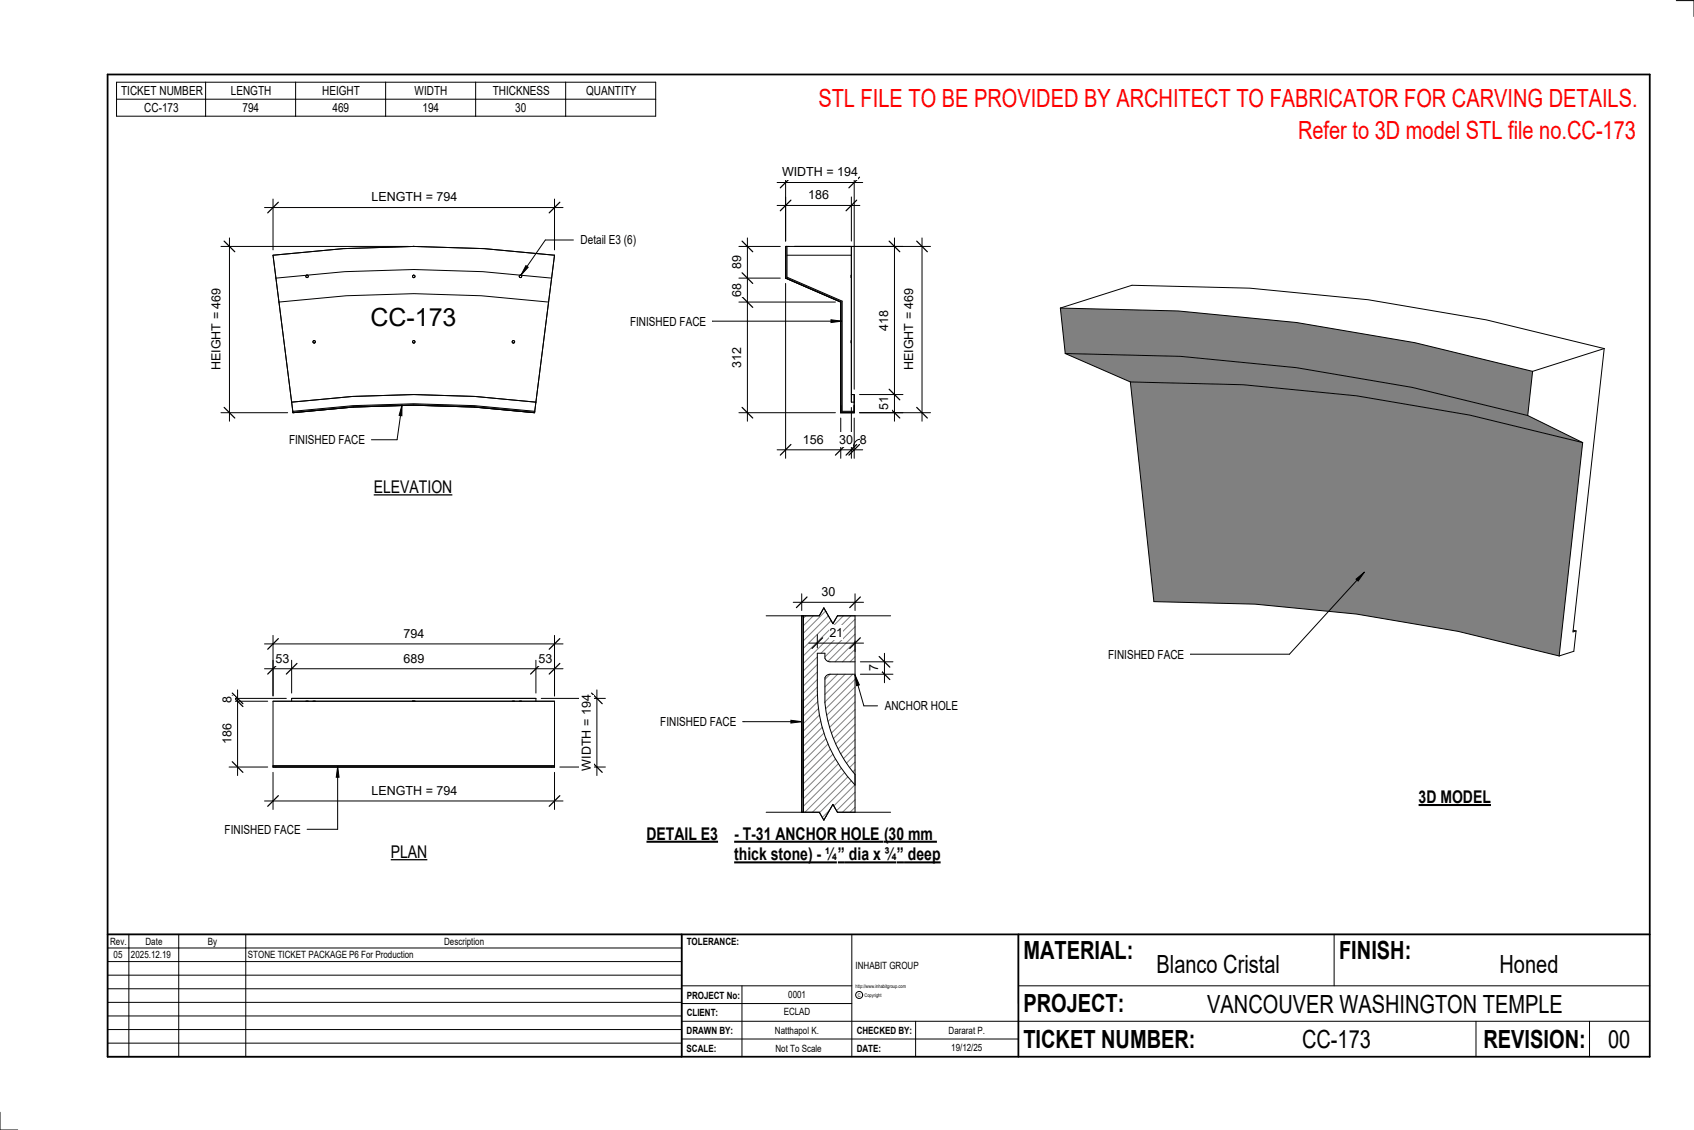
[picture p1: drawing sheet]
<svg xmlns="http://www.w3.org/2000/svg" width="914mm" height="610mm" viewBox="0 0 914 610" stroke-linecap="round" stroke-linejoin="round" font-family="sans-serif">
<g fill="#808080">
<path d="M610 206a866 866 0 0 1 244 33l-12 115a785 785 0 0 0-219-29z"/>
<path d="M575 191a886 886 0 0 1 250 33l29 15a875 875 0 0 0-244-33z"/>
<path d="M572 166a904 904 0 0 1 255 34l-2 24-33-8a841 841 0 0 0-217-25z"/>
</g>
<g fill="none" stroke="#000" stroke-width=".54">
<path d="M572 166a904 904 0 0 1 255 34M572 166l39-12a904 904 0 0 1 255 34M572 166l3 25M575 191l35 15M575 191a886 886 0 0 1 250 33M866 188l-39 12M866 188l-17 153 2-1M610 206l13 119a777 777 0 0 1 219 29M610 206a866 866 0 0 1 244 33M827 200l-2 24M825 224l29 15M854 239l-12 115"/>
<path d="M849 340h2M851 340l-1 11-8 3"/>
</g>
<path d="M424 133h1v17l30 12v60h6v1h-7v-60l-30-13z" fill="#7c7c7c"/>
<g fill="none" stroke="#000" stroke-width=".54">
<path d="M424 133v5zM425 138h35M425 133v17l30 12v60h6M460 133v5zM460 133h-36v17M460 138v79M424 150l30 13M424 145v5zM460 148v2zM454 163v60M460 184v1M454 219v4z"/>
<path d="M460 217h1M461 213h-1v4M461 213v4zM461 219v4zM461 217v6M454 223h7"/>
</g>
<path d="M158 222a526 526 0 0 1 131 0v1a526 526 0 0 0-131 0z" fill="#7c7c7c"/>
<g fill="none" stroke="#000" stroke-width=".54">
<path d="M223 133h.1M149 150a599 599 0 0 1 149 0l-2 13a586 586 0 0 0-145 0zM157 217a531 531 0 0 1 132 0v6M158 223l-11-85a611 611 0 0 1 152 0l-10 85M158 223a526 526 0 0 1 131 0M289 222a526 526 0 0 0-131 0v1"/>
<circle cx="166" cy="149" r=".7"/>
<circle cx="223" cy="149" r=".7"/>
<circle cx="281" cy="149" r=".7"/>
<circle cx="170" cy="184" r=".7"/>
<circle cx="223" cy="184" r=".7"/>
<circle cx="277" cy="184" r=".7"/>
</g>
<path d="M147 413h152v1h-152z" fill="#7c7c7c"/>
<g fill="none" stroke="#000" stroke-width=".54">
<path d="M147 378h152M147 378v36M147 378h10M157 378h66M157 377h132M157 377v1M165 378h1zM169 378h1zM223 378h1M224 378h65M276 378h2zM280 378h2z"/>
<path d="M289 378h10M289 377v1M299 378v36M147 414h152M147 413h152M149 414h149"/>
</g>
<path d="M434 332v106h8l3 4 5-8 2 4h10v-14a73 73 0 0 1-21-51v-21h4v3l2 2h15v-25h-10l-2 4-5-8-3 4zM446 364v1a67 67 0 0 0 4 33 69 69 0 0 0 12 20v-54h-14z" fill="#fff"/>
<path d="M433 332h1v106h-1z" fill="#7c7c7c"/>
<g fill="none" stroke="#808080" stroke-width=".54">
<path d="M435 332l-1 1M439 332l-5 6M446 330l-12 12M447 332l-13 14M449 335l-15 15M455 332l-21 22M459 332l-25 26M462 334l-19 18M462 338l-17 16M441 354l-7 8M441 358l-7 8M462 342l-15 15"/>
<path d="M462 346l-11 11M462 350l-7 7M462 354l-3 3M441 363l-7 7M441 367l-7 7M441 371l-7 7M441 375l-7 7M441 379l-7 7M448 364l-3 3M452 364l-7 7M456 364l-11 11M460 364l-15 15"/>
<path d="M462 367l-16 15M462 371l-16 15M462 375l-15 14M462 379l-14 13M442 382l-8 8M442 386l-8 8M443 389l-9 9M444 392l-10 10M445 395l-11 12M446 398l-12 13M462 383l-13 12M462 387l-12 11"/>
<path d="M462 391l-11 10M462 395l-10 9M462 399l-8 8M447 401l-13 14M448 404l-14 15M450 407l-16 16M451 409l-17 18M453 412l-19 19M454 414l-20 21M456 417l-22 21M458 419l-19 19M462 403l-7 6"/>
<path d="M462 407l-5 5M462 411l-3 3M462 415l-2 1M448 437l-4 4M460 421l-18 17M461 423l-11 12M462 427l-10 10M462 431l-7 7M462 435l-3 3"/>
</g>
<path d="M399 133h22M403 128v99M399 150h22M399 163h52M399 223h52M433 332h9l3-4 5 8 2-4h10v106h-10l-2-4-5 8-3-4h-9zM434 332v106M462 357h-15l-2-2v-3h-4a112 112 0 0 0 4 45 73 73 0 0 0 17 27M462 364h-14l-2 1a67 67 0 0 0 5 37 69 69 0 0 0 11 16" fill="none" stroke="#000" stroke-width=".54"/>
<path d="M401 130l5 6M401 147l5 6M401 160l5 6M401 220l5 6" fill="none" stroke="#000" stroke-width=".67"/>
<g fill="#fff">
<path d="M394 187h8v11h-8z"/>
<path d="M394 153h8v7h-8z"/>
<path d="M394 138h8v7h-8z"/>
</g>
<path d="M429 133h58M483 128v99M464 213h23M464 223h23" fill="none" stroke="#000" stroke-width=".54"/>
<path d="M480 130l6 6M480 210l6 6M480 220l6 6" fill="none" stroke="#000" stroke-width=".67"/>
<g fill="#fff">
<path d="M473 214h8v7h-8z"/>
<path d="M473 167h8v11h-8z"/>
</g>
<path d="M429 133h73M498 128v99M464 223h38" fill="none" stroke="#000" stroke-width=".54"/>
<path d="M495 130l6 6M495 220l6 6" fill="none" stroke="#000" stroke-width=".67"/>
<path d="M487 156h7v44h-7z" fill="#fff"/>
<path d="M419 111h45M424 106v24M460 106v24" fill="none" stroke="#000" stroke-width=".54"/>
<path d="M427 108l-6 6M462 108l-5 6" fill="none" stroke="#000" stroke-width=".67"/>
<path d="M436 101h11v8h-11z" fill="#fff"/>
<path d="M424 153v94M460 220v27M454 226v21M461 226v21M464 237l-2 1-1 2-1 3M419 243h47" fill="none" stroke="#000" stroke-width=".54"/>
<path d="M427 240l-6 6M457 240l-6 6M462 240l-5 6M464 240l-6 6" fill="none" stroke="#000" stroke-width=".67"/>
<g fill="#fff">
<path d="M464 233h4v8h-4z"/>
<path d="M453 233h7v8h-7z"/>
<path d="M433 233h11v8h-11z"/>
</g>
<path d="M419 98h47M424 94v36M461 94v116" fill="none" stroke="#000" stroke-width=".54"/>
<path d="M427 96l-6 5M464 96l-6 5" fill="none" stroke="#000" stroke-width=".67"/>
<path d="M422 89h41v8h-41z" fill="#fff"/>
<path d="M143 112h161M147 107v28M299 107v28" fill="none" stroke="#000" stroke-width=".54"/>
<path d="M150 109l-5 6M302 109l-6 6" fill="none" stroke="#000" stroke-width=".67"/>
<path d="M201 103h45v7h-45z" fill="#fff"/>
<path d="M119 133h101M124 128v99M119 223h36" fill="none" stroke="#000" stroke-width=".54"/>
<path d="M121 130l6 6M121 220l6 6" fill="none" stroke="#000" stroke-width=".67"/>
<path d="M113 156h8v44h-8z" fill="#fff"/>
<path d="M284 143l1 1-4 4z" fill="#000"/>
<path d="M310 129h-16l-13 19M284 143l1 1-4 4z" fill="none" stroke="#000" stroke-width=".54"/>
<g fill="#fff">
<path d="M313 126h30v7h-30z"/>
<path d="M200 164h47v15h-47z"/>
</g>
<path d="M147 356v19M157 356v18M289 356v18M299 356v19M143 361h161" fill="none" stroke="#000" stroke-width=".54"/>
<path d="M150 358l-5 6M160 358l-5 6M292 358l-6 6M302 358l-6 6" fill="none" stroke="#000" stroke-width=".67"/>
<g fill="#fff">
<path d="M149 351h7v8h-7z"/>
<path d="M218 351h11v8h-11z"/>
<path d="M291 351h7v8h-7z"/>
</g>
<path d="M143 347h161M147 343v32M299 343v32" fill="none" stroke="#000" stroke-width=".54"/>
<path d="M150 345l-5 5M302 345l-6 5" fill="none" stroke="#000" stroke-width=".67"/>
<path d="M218 338h11v8h-11z" fill="#fff"/>
<path d="M124 378h21M124 377h31M128 372v46M124 414h21" fill="none" stroke="#000" stroke-width=".54"/>
<path d="M125 375l6 6M125 374l6 6M125 411l6 6" fill="none" stroke="#000" stroke-width=".67"/>
<g fill="#fff">
<path d="M119 376h7v3h-7z"/>
<path d="M119 391h7v11h-7z"/>
</g>
<path d="M147 417v20M299 417v20M143 432h161" fill="none" stroke="#000" stroke-width=".54"/>
<path d="M150 429l-5 6M302 429l-6 6" fill="none" stroke="#000" stroke-width=".67"/>
<path d="M201 423h45v7h-45z" fill="#fff"/>
<path d="M292 377h35M322 372v46M302 414h25" fill="none" stroke="#000" stroke-width=".54"/>
<path d="M319 374l6 6M319 411l6 6" fill="none" stroke="#000" stroke-width=".67"/>
<path d="M313 375h7v41h-7z" fill="#fff"/>
<path d="M414 332h28l3-4 5 8 2-4h29M401 389h32M427 389h6l-6 1zM414 438h28l3 4 5-8 2 4h29" fill="none" stroke="#000" stroke-width=".54"/>
<path d="M427 389h6l-6 1z" fill="#000"/>
<g fill="#fff">
<path d="M356 386h41v7h-41z"/>
<path d="M349 444h39v11h-39z"/>
</g>
<path d="M349 454h39" fill="none" stroke="#000" stroke-width="1.1" stroke-linecap="butt"/>
<g fill="#fff">
<path d="M396 444h81v11h-81z"/>
<path d="M477 444h29v11h-29z"/>
<path d="M396 455h56v11h-56z"/>
<path d="M452 455h4v11h-4z"/>
<path d="M456 455h28v11h-28z"/>
<path d="M484 455h4v11h-4z"/>
<path d="M488 455h20v11h-20z"/>
</g>
<path d="M396 454h81M477 454h29M396 465h56M452 465h32M484 465h24" fill="none" stroke="#000" stroke-width="1.1" stroke-linecap="butt"/>
<path d="M464 357h18M477 352v16M464 364h18" fill="none" stroke="#000" stroke-width=".54"/>
<path d="M475 354l5 6M475 361l5 6" fill="none" stroke="#000" stroke-width=".67"/>
<path d="M468 359h8v3h-8z" fill="#fff"/>
<path d="M437 347h29M441 342v8M462 346v6" fill="none" stroke="#000" stroke-width=".54"/>
<path d="M444 344l-6 6M464 344l-5 6" fill="none" stroke="#000" stroke-width=".67"/>
<path d="M448 338h7v7h-7z" fill="#fff"/>
<path d="M462 364l2 5-2 1z" fill="#000"/>
<path d="M462 364l2 5-2 1zM462 364l4 17h8" fill="none" stroke="#000" stroke-width=".54"/>
<path d="M478 377h39v8h-39z" fill="#fff"/>
<path d="M428 325h38M433 320v9M462 320v9" fill="none" stroke="#000" stroke-width=".54"/>
<path d="M436 322l-6 6M464 322l-5 6" fill="none" stroke="#000" stroke-width=".67"/>
<path d="M443 316h8v7h-8z" fill="#fff"/>
<g fill="none" stroke="#000" stroke-width=".54">
<path d="M905 0h9v9M460 504v66M720 504v28M891 504h-341v37M368 532h92M401 532v38M550 532h341M368 551h523M368 541h92M494 551v19M797 551v19M858 551v19"/>
<path d="M368 561h182M0 600v10h10"/>
<circle cx="464" cy="537" r="1.9"/>
</g>
<path d="M58 40h833v530h-833zM58 504h833M368 504v66M550 504v66" fill="none" stroke="#000" stroke-width=".96"/>
<g fill="#fff">
<path d="M652 534h192v15h-192z"/>
<path d="M513 562h17v6h-17z"/>
<path d="M425 533h10v6h-10z"/>
<path d="M423 543h15v6h-15z"/>
<path d="M418 553h24v6h-24z"/>
<path d="M624 513h68v15h-68z"/>
<path d="M809 513h33v15h-33z"/>
<path d="M512 553h20v6h-20z"/>
<path d="M703 553h37v15h-37z"/>
<path d="M442 45h443v16h-443z"/>
<path d="M868 553h12v15h-12z"/>
<path d="M61 512h5v6h-5z"/>
<path d="M701 63h184v15h-184z"/>
<path d="M202 258h42v10h-42z"/>
</g>
<path d="M202 267h42" fill="none" stroke="#000" stroke-width=".69" stroke-linecap="butt"/>
<path d="M211 454h20v11h-20z" fill="#fff"/>
<path d="M211 464h20" fill="none" stroke="#000" stroke-width=".69" stroke-linecap="butt"/>
<g fill="none" stroke="#000" stroke-width=".54">
<path d="M63 44h291v19h-291zM63 54h291M111 44v19M160 44v19M208 44v19M257 44v19M305 44v19M58 504h310v66h-310zM58 519h310M58 511h310M70 504v66M96 504v66"/>
<path d="M133 504v66M58 533h310M58 526h310M58 555h310M58 548h310M58 541h310M58 563h310"/>
</g>
<path d="M766 424h39v12h-39z" fill="#fff"/>
<path d="M766 434h39" fill="none" stroke="#000" stroke-width="1.1" stroke-linecap="butt"/>
<path d="M385 173h69M449 173h5l-5 1z" fill="none" stroke="#000" stroke-width=".54"/>
<path d="M449 173h5l-5 1z" fill="#000"/>
<path d="M340 170h41v7h-41z" fill="#fff"/>
<path d="M732 312l4-3-3 4zM736 309l-40 44h-53" fill="none" stroke="#000" stroke-width=".54"/>
<path d="M732 312l4-3-3 4z" fill="#000"/>
<path d="M598 349h41v8h-41z" fill="#fff"/>
<path d="M217 219v5h-2z" fill="#000"/>
<path d="M217 219v5h-2zM217 219l-3 18h-14" fill="none" stroke="#000" stroke-width=".54"/>
<path d="M156 234h41v7h-41z" fill="#fff"/>
<path d="M182 414l1 5h-1z" fill="#000"/>
<path d="M182 414l1 5h-1zM182 414v33h-16" fill="none" stroke="#000" stroke-width=".54"/>
<path d="M121 444h41v7h-41z" fill="#fff"/>
<g font-size="13.5" fill="#f00">
<text x="442" y="58">STL FILE TO BE PROVIDED BY ARCHITECT TO FABRICATOR FOR CARVING DETAILS.</text>
<text x="701" y="75">Refer to 3D model STL file no.CC-173</text>
</g>
<g font-size="13.5">
<text x="200" y="176">CC-173</text>
<text x="552" y="517">MATERIAL:</text>
<text x="723" y="517">FINISH:</text>
<text x="624" y="525">Blanco Cristal</text>
<text x="809" y="525">Honed</text>
<text x="552" y="546">PROJECT:</text>
<text x="652" y="546">VANCOUVER WASHINGTON TEMPLE</text>
<text x="552" y="565">TICKET NUMBER:</text>
<text x="703" y="565">CC-173</text>
<text x="801" y="565">REVISION:</text>
<text x="868" y="565">00</text>
</g>
<g font-size="9.4">
<text x="202" y="266">ELEVATION</text>
<text x="766" y="433">3D MODEL</text>
<text x="349" y="453">DETAIL E3</text>
<text x="396" y="453">- T-31 ANCHOR HOLE</text>
<text x="477" y="453">(30 mm</text>
<text x="211" y="463">PLAN</text>
<text x="396" y="464">thick stone) - ¼</text>
<text x="452" y="464">”</text>
<text x="458" y="464">dia x ¾</text>
<text x="484" y="464">”</text>
<text x="490" y="464">deep</text>
</g>
<g font-size="6.7">
<text x="65" y="51">TICKET NUMBER</text>
<text x="125" y="51">LENGTH</text>
<text x="174" y="51">HEIGHT</text>
<text x="224" y="51">WIDTH</text>
<text x="266" y="51">THICKNESS</text>
<text x="316" y="51">QUANTITY</text>
<text x="78" y="60">CC-173</text>
<text x="131" y="60">794</text>
<text x="179" y="60">469</text>
<text x="228" y="60">194</text>
<text x="278" y="60">30</text>
<text x="422" y="95">WIDTH = 194</text>
<text x="436" y="107">186</text>
<text x="201" y="109">LENGTH = 794</text>
<text x="313" y="132">Detail E3 (6)</text>
<text x="400" y="145" transform="rotate(-90 400 145)">89</text>
<text x="400" y="160" transform="rotate(-90 400 160)">68</text>
<text x="340" y="176">FINISHED FACE</text>
<text x="479" y="178" transform="rotate(-90 479 178)">418</text>
<text x="119" y="200" transform="rotate(-90 119 200)">HEIGHT = 469</text>
<text x="400" y="198" transform="rotate(-90 400 198)">312</text>
<text x="493" y="200" transform="rotate(-90 493 200)">HEIGHT = 469</text>
<text x="479" y="221" transform="rotate(-90 479 221)">51</text>
<text x="156" y="240">FINISHED FACE</text>
<text x="433" y="239">156</text>
<text x="453" y="239">30</text>
<text x="464" y="239">8</text>
<text x="443" y="322">30</text>
<text x="218" y="344">794</text>
<text x="448" y="344">21</text>
<text x="149" y="357">53</text>
<text x="218" y="357">689</text>
<text x="291" y="357">53</text>
<text x="598" y="355">FINISHED FACE</text>
<text x="474" y="362" transform="rotate(-90 474 362)">7</text>
<text x="125" y="379" transform="rotate(-90 125 379)">8</text>
<text x="478" y="383">ANCHOR HOLE</text>
<text x="356" y="392">FINISHED FACE</text>
<text x="125" y="402" transform="rotate(-90 125 402)">186</text>
<text x="319" y="416" transform="rotate(-90 319 416)">WIDTH = 194</text>
<text x="201" y="429">LENGTH = 794</text>
<text x="121" y="450">FINISHED FACE</text>
</g>
<g font-size="5.4">
<text x="59" y="510">Rev.</text>
<text x="79" y="510">Date</text>
<text x="112" y="510">By</text>
<text x="240" y="510">Description</text>
<text x="371" y="510">TOLERANCE:</text>
<text x="61" y="517">05</text>
<text x="71" y="517">2025.12.19</text>
<text x="134" y="517">STONE TICKET PACKAGE P6 For Production</text>
<text x="462" y="523">INHABIT GROUP</text>
<text x="371" y="539">PROJECT No:</text>
<text x="425" y="538">0001</text>
<text x="371" y="548">CLIENT:</text>
<text x="423" y="548">ECLAD</text>
<text x="371" y="558">DRAWN BY:</text>
<text x="418" y="558">Natthapol K.</text>
<text x="462" y="558">CHECKED BY:</text>
<text x="512" y="558">Dararat P.</text>
<text x="371" y="567">SCALE:</text>
<text x="419" y="567">Not To Scale</text>
<text x="462" y="567">DATE:</text>
<text x="513" y="567">19/12/25</text>
</g>
<g font-size="2.7">
<text x="462" y="533">http://www.inhabitgroup.com</text>
<text x="463" y="538">C</text>
<text x="467" y="538">Copyright</text>
</g>
</svg>
